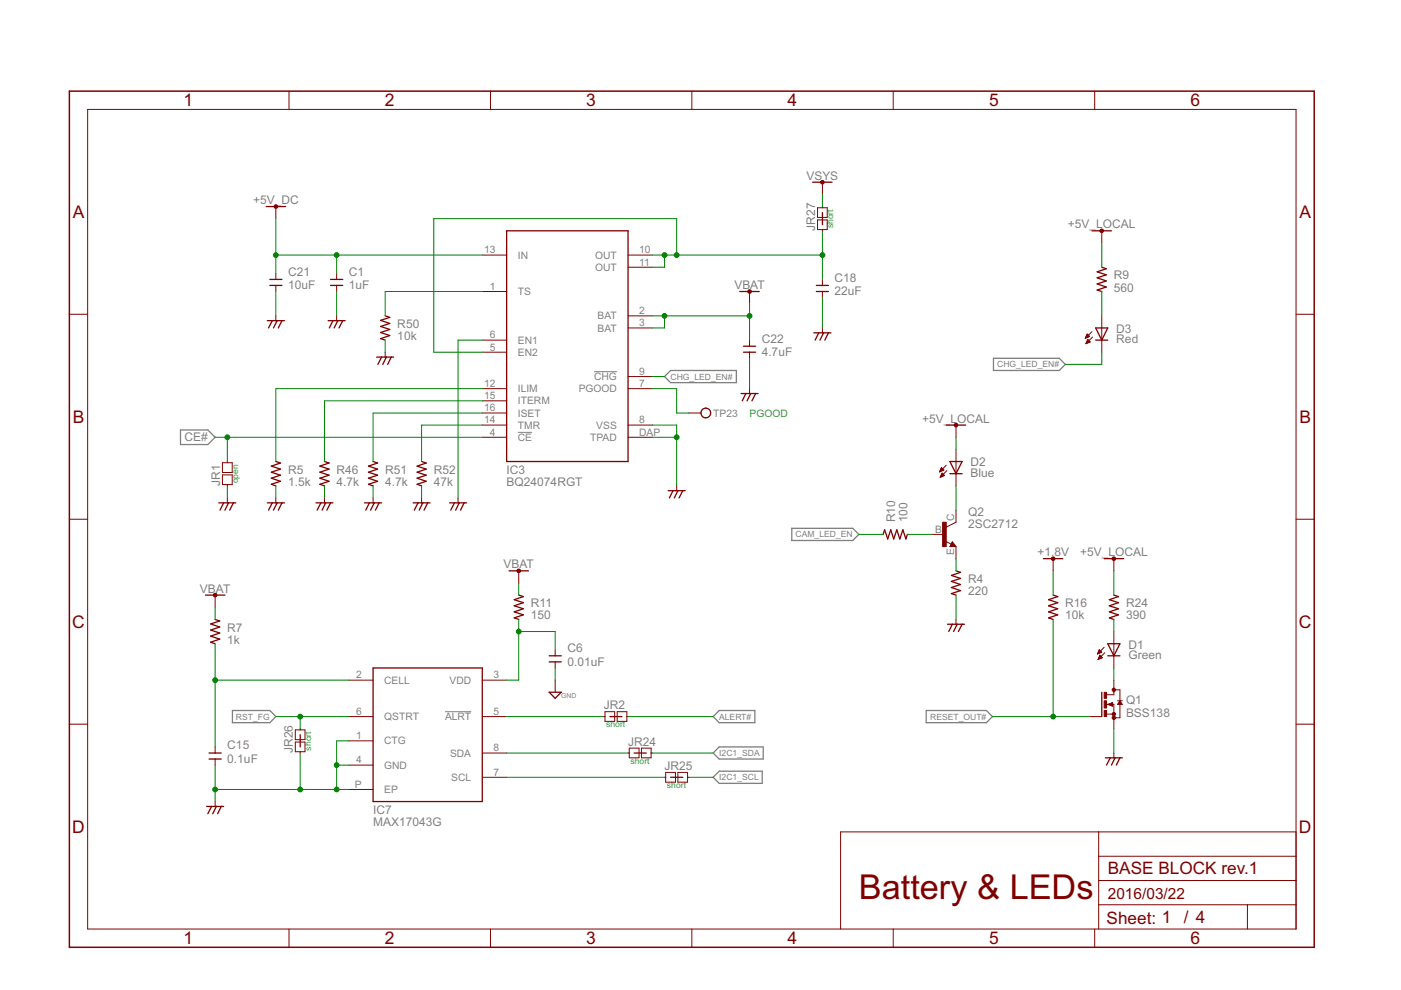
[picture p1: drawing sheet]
<svg xmlns="http://www.w3.org/2000/svg" width="297mm" height="210mm" viewBox="0 0 297 210" stroke-linecap="round" stroke-linejoin="round" font-family="sans-serif">
<path d="M126 78.8h4.8M109.8 91.7h3M94.4 150.9h5.5" fill="none" stroke="#808080" stroke-width=".21"/>
<path d="M140.9 79.8l1.3-1.3h13.9v2.6h-13.9zM210.6 76h14l1.3 1.3-1.3 1.2h-14zM38.3 91.2h5.8l1.5 1.5-1.5 1.6h-5.8zM167.9 112h12.9l1.3 1.3-1.3 1.3h-12.9zM49.3 150.6h7.9l1.3 1.3-1.3 1.3h-7.9zM151.2 151.9l1.3-1.3h7.5v2.6h-7.5zM151.2 159.7l1.3-1.3h9.3v2.5h-9.3zM196.4 150.6h12.7l1.3 1.3-1.3 1.3h-12.7zM151.2 164.8l1.3-1.3h9.1v2.6h-9.1z" fill="none" stroke="#808080" stroke-width=".28"/>
<g fill="none" stroke="#800000" stroke-width=".21">
<path d="M61.3 19.3v3.9M104 19.3v3.9M146.7 19.3v3.9M189.4 19.3v3.9M232.1 19.3v3.9M18.6 23.2h256.2v173.8h-256.2zM174.4 38.6v2.6M58.5 43.8v2.6M58.5 58v1.2M71.4 58v1.2M102.3 54.1h5.1M133.2 54.1h5.1"/>
<path d="M133.2 56.7h5.1M173.3 44h2.1v2.1h-2.1zM173.3 46.6h2.1v2.1h-2.1zM174.4 43.8v.2M174.4 48.7v.2M174.4 59.2v1.3M233.6 48.9v2.6M14.7 66.6h3.9M58.5 60.5v1.3M58.5 67v1M71.4 60.5v1.3M71.4 67v1"/>
<path d="M81.7 74.7v1M102.3 72.1h5.1M102.3 74.7h5.1M102.3 61.8h5.1M133.2 79.8h5.1M133.2 67h5.1M133.2 69.5h5.1M158.9 61.8v2.6M158.9 72.1v1.3M158.9 74.7v1.3M174.4 61.8v1.3M174.4 69.5v1.1"/>
<path d="M230.1 71.7h.1M230.2 71.5h.3M230.2 71.4h.6M230.3 71.3h.7M230.3 72.8h.2M230.3 71.2h.6M230.3 72.7h.5M230.4 71.1h.3M230.4 72.5h.7M230.4 70.9h.2M230.4 72.4h.7M230.5 72.3h.4"/>
<path d="M230.5 70.8l.5 .5-.9 .4zM230.5 72.2h.3M230.6 72.1h.1M230.6 72l.5 .5-.9 .4zM231.5 70.3l-1.4 1.4M231.6 71.5l-1.4 1.4M233.6 67v7.7M274.8 66.6h3.8M47.2 98.1h2v2.1h-2zM48.2 97.9v.2M102.3 92.7h5.1M102.3 82.4h5.1"/>
<path d="M102.3 87.6h5.1M102.3 85h5.1M102.3 90.1h5.1M133.2 92.7h5.1M133.2 82.4h5.1M133.2 90.1h5.1M146 87.6h2.6M158.9 82.4v1M199.3 99.9h.2M199.3 99.8h.5M199.4 99.7h.7M199.4 99.5h.6"/>
<path d="M199.5 99.4h.4M199.5 99.3h.2M199.6 99.2h.1M200.1 99.7l-.5-.6-.4 1M200.1 99.7l-.9 .4M200.6 98.6l-1.4 1.5M200.8 99.8l-1.5 1.4M202.7 90.1v2.6M202.7 95.3v7.7M14.7 110.1h3.9M47.2 100.7h2v2h-2zM48.2 102.7v.3"/>
<path d="M48.2 105.6v1M58.5 105.6v1M68.8 105.6v1M79.1 105.6v1M89.4 105.6v1M97.1 105.6v1M143.5 103v1M197.5 113.3h2.6M199.2 100h.1M199.4 101.1h.1M199.4 101h.4M199.5 100.9h.6"/>
<path d="M199.5 100.8h.7M199.6 100.6h.5M199.6 100.5h.3M199.7 100.4h.1M199.7 100.3l.5 .5-.9 .4zM200.4 114.7l1.3 .7M201.9 114.9l.8 1h-1.3zM202.7 108.2v2.5l-2.1 1.1M202.7 115.9v2.5M223.3 118.4v2.6M236.2 118.4v2.6M274.8 110.1h3.8"/>
<path d="M45.6 126.2v2.6M110 121v2.6M117.7 137.8v1.2M202.7 131.3v1.1M232.7 138.6h.2M232.8 138.5h.4M232.8 138.3h.7M232.8 139.8h.1M232.9 139.7h.3M232.9 138.2h.6M232.9 138.1h.5M232.9 139.6h.6"/>
<path d="M233 139.4h.7M233 137.9h.3M233 137.8h.1M233 139.3h.6M233.1 137.8l.5 .5-.9 .4zM233.1 139.2h.3M233.2 139h.1M233.2 138.9l-.4 .9M233.2 138.9l.5 .5-.9 .4M233.2 138.9h.1M234.1 137.2l-1.4 1.5M234.2 138.4l-1.4 1.4"/>
<path d="M236.2 133.9v7.7M14.7 153.5h3.9M45.6 158.4v1.3M62.6 154.7h2.1v2.1h-2.1zM62.6 157.3h2.1v2.1h-2.1zM63.6 154.5v.2M63.6 159.4v.3M73.9 151.9h5.2M73.9 144.2h5.2M73.9 157.1h5.2M102.3 151.9h5.1M102.3 144.2h5.1"/>
<path d="M102.3 159.7h5.1M117.7 140.3v1.3M117.7 144.2v2.6M128 151.9h.3M128.3 150.9h2v2.1h-2zM130.9 150.9h2v2.1h-2zM132.9 151.9h.3M133.2 159.7h.2M133.4 158.6h2.1v2.1h-2.1zM136 158.6h2v2.1h-2zM138 159.7h.3M231 151.9h2.6"/>
<path d="M234.6 149.4h1.6v5.1M234.6 151.4h1.6M234.9 149.4l1-.4v.7zM236.2 144.2v3.1h-1.6M236.2 159.7v1M236.2 146.3h1.2v5.9h-1.2M236.9 148.6h1.1M237.4 148.6l.6 .8h-1.1zM274.8 153.5h3.8M45.6 160.9v1.3M45.6 169.9v1.1M73.9 167.4h5.2"/>
<path d="M73.9 162.2h5.2M102.3 164.8h5.1M140.9 164.8h.2M141.1 163.8h2.1v2h-2.1zM143.7 163.8h2.1v2h-2.1zM145.8 164.8h.2M232.9 176.4v20.6M274.8 176.4h-96.6v20.6M61.3 197v3.9M104 197v3.9M146.7 197v3.9M189.4 197v3.9"/>
<path d="M232.1 197v3.9M232.9 191.8h41.9M232.9 186.7h41.9M232.9 181.5h41.9M264.5 191.8v5.2"/>
</g>
<path d="M14.7 19.3h263.9v181.6h-263.9z" fill="none" stroke="#800000" stroke-width=".32"/>
<g fill="none" stroke="#800000" stroke-width=".28">
<path d="M172.3 38.6h4.1M56.4 43.8h4.2M57.2 59.2h2.6M70.1 59.2h2.6M107.4 48.9h25.8v49h-25.8zM174.4 45.1v2.5M231.5 48.9h4.1M233.6 56.7l.9 .3-1.9 .6 1.9 .7-1.9 .6 1.9 .7-1.9 .6 1.9 .7-1.9 .6 1 .3M56.7 68h3.6M57.2 60.5h2.6M57.7 68l-.8 1.5M58.8 68l-.8 1.5"/>
<path d="M59.8 68l-.8 1.5M69.6 68h3.6M70.1 60.5h2.6M70.6 68l-.8 1.5M71.6 68l-.8 1.5M72.7 68l-.8 1.5M79.9 75.7h3.6M80.9 75.7l-.8 1.6M81.7 67l.9 .3-1.9 .6 1.9 .7-1.9 .6 1.9 .6-1.9 .7 1.9 .6-1.9 .7 1 .3M81.9 75.7l-.7 1.6M83 75.7l-.8 1.6M156.8 61.8h4.2"/>
<path d="M157.6 74.7h2.6M157.6 73.4h2.6M172.6 70.6h3.6M173.1 60.5h2.5M173.1 61.8h2.5M173.6 70.6l-.8 1.5M174.6 70.6l-.8 1.5M175.6 70.6l-.7 1.5M232.3 69.5h2.6l-1.3 2.6zM232.3 72.1h2.6M58.5 97.9l1 .3-2 .6 2 .7-2 .6 2 .7-2 .6 2 .6-2 .7 1 .3M68.8 97.9l1 .3-2 .6 2 .7-2 .6 2 .7-2 .6 2 .6-2 .7 1 .3"/>
<path d="M79.1 97.9l1 .3-2 .6 2 .7-2 .6 2 .7-2 .6 2 .6-2 .7 1 .3M89.4 97.9l1 .3-2 .6 2 .7-2 .6 2 .7-2 .6 2 .6-2 .7 1 .3M157.1 83.4h3.6M158.1 83.4l-.7 1.6M159.2 83.4l-.8 1.6M160.2 83.4l-.8 1.6M200.6 90.1h4.1M201.4 97.9h2.6l-1.3 2.5zM46.4 106.6h3.6M47.4 106.6l-.7 1.6M48.5 106.6l-.8 1.6M49.5 106.6l-.8 1.6"/>
<path d="M56.7 106.6h3.6M57.7 106.6l-.8 1.6M58.8 106.6l-.8 1.6M59.8 106.6l-.8 1.6M67 106.6h3.6M68 106.6l-.8 1.6M69 106.6l-.7 1.6M70.1 106.6l-.8 1.6M77.3 106.6h3.6M78.3 106.6l-.7 1.6M79.4 106.6l-.8 1.6M80.4 106.6l-.8 1.6"/>
<path d="M87.6 106.6h3.6M88.6 106.6l-.8 1.6M89.6 106.6l-.7 1.6M90.7 106.6l-.8 1.6M95.3 106.6h3.6M96.4 106.6l-.8 1.6M97.4 106.6l-.8 1.6M98.4 106.6l-.8 1.6M141.7 104h3.6M142.7 104l-.8 1.6M143.7 104l-.7 1.6M144.8 104l-.8 1.6"/>
<path d="M187.2 113.3l.4-1 .6 2 .6-2 .7 2 .6-2 .7 2 .6-2 .7 2 .3-1M201.4 100.4h2.6M201.9 115.4l.1 .2h-.3l.2-.5 .5 .7h-.7M221.2 118.4h4.1M234.1 118.4h4.1M43.6 126.2h4.1M45.6 131.3l1 .4-1.9 .6 1.9 .6-1.9 .7 1.9 .6-1.9 .7 1.9 .6-1.9 .7 .9 .3M107.9 121h4.2M110 126.2l1 .3-2 .6 2 .7-2 .6 2 .7-2 .6 2 .7-2 .6 1 .3M116.4 139h2.6M200.9 132.4h3.6M201.9 132.4l-.8 1.5"/>
<path d="M202.7 121l.9 .3-1.9 .7 1.9 .6-1.9 .7 1.9 .6-1.9 .7 1.9 .6-1.9 .7 1 .3M202.9 132.4l-.7 1.5M204 132.4l-.8 1.5M223.3 126.2l1 .3-2 .6 2 .7-2 .6 2 .7-2 .6 2 .7-2 .6 1 .3M234.9 139h2.5M234.9 136.5h2.5l-1.2 2.5zM236.2 126.2l.9 .3-1.9 .6 1.9 .7-1.9 .6 1.9 .7-1.9 .6 1.9 .7-1.9 .6 1 .3M44.3 159.7h2.6M63.6 155.8v2.6M79.1 141.6h23.2v28.3h-23.2zM116.4 146.8h2.6l-1.3 1.3zM116.4 140.3h2.6"/>
<path d="M129.3 151.9h2.6M134.5 159.7h2.5M233.6 146.8v5.1M235.1 149.4l.7 .2v-.5l-.5 .3M237.4 148.8l.3 .4h-.5zM43.8 171h3.6M44.3 160.9h2.6M44.9 171l-.8 1.5M45.9 171l-.8 1.5M46.9 171l-.8 1.5M142.2 164.8h2.6M234.4 160.7h3.6"/>
<path d="M235.4 160.7l-.8 1.5M236.4 160.7l-.8 1.5M237.4 160.7l-.7 1.5"/>
<circle cx="149.6" cy="87.6" r="1.03"/>
</g>
<g fill="#800000" stroke="#800000" stroke-width=".21">
<path d="M222.9 118.3a.38 .38 0 0 1 .7-.1 .38 .38 0 0 1-.2 .6 .38 .38 0 0 1-.5-.4l.4-.1 .1 .1v.2l-.5-.2z" fill-rule="evenodd"/>
<path d="M45.4 125.8a.39 .39 0 0 1 .6 .2 .39 .39 0 0 1-.3 .5 .39 .39 0 0 1-.5-.3l.4-.2 .1 .2h-.5z" fill-rule="evenodd"/>
<path d="M109.8 120.7a.39 .39 0 0 1 .5 .2 .39 .39 0 0 1-.2 .5 .39 .39 0 0 1-.5-.4l.4-.1 .1 .2-.5-.1z" fill-rule="evenodd"/>
<path d="M158.6 61.6a.38 .38 0 0 1 .6-.1 .38 .38 0 0 1-.1 .6 .38 .38 0 0 1-.6-.3l.4-.1 .1 .1v.1l-.5-.1z" fill-rule="evenodd"/>
<path d="M174 38.4a.39 .39 0 0 1 .7 0 .39 .39 0 0 1-.2 .6 .39 .39 0 0 1-.5-.4l.4-.1 .1 .2-.5-.1z" fill-rule="evenodd"/>
<path d="M58.3 43.5a.39 .39 0 0 1 .6 .2 .39 .39 0 0 1-.3 .5 .39 .39 0 0 1-.5-.4l.4-.1 .1 .2-.5-.1z" fill-rule="evenodd"/>
<path d="M202.4 89.9a.38 .38 0 0 1 .6 0 .38 .38 0 0 1-.2 .6 .38 .38 0 0 1-.5-.4l.4-.1 .1 .1v.2l-.5-.2z" fill-rule="evenodd"/>
<path d="M233.4 48.6a.39 .39 0 0 1 .5 .2 .39 .39 0 0 1-.2 .5 .39 .39 0 0 1-.5-.4l.4-.1 .1 .2-.5-.1z" fill-rule="evenodd"/>
<path d="M235.8 118.3a.38 .38 0 0 1 .6-.1 .38 .38 0 0 1-.1 .6 .38 .38 0 0 1-.5-.4l.4-.1 .1 .1-.1 .2-.4-.2z" fill-rule="evenodd"/>
<circle cx="236.2" cy="152.2" r=".36"/>
<circle cx="236.2" cy="151.4" r=".36"/>
<circle cx="236.2" cy="146.3" r=".36"/>
</g>
<g fill="#800000" stroke="#800000" stroke-width=".21">
<path d="M234.1 146.8h.5v1.3h-.5z"/>
<path d="M234.1 150.6h.5v1.3h-.5z"/>
<path d="M234.1 148.6h.5v1.5h-.5z"/>
<path d="M199.9 110.7h.7v5.2h-.7z"/>
</g>
<g fill="none" stroke="#008000" stroke-width=".21">
<path d="M58.5 54.1h43.8M58.5 46.4v11.6M71.4 54.1v3.9M138.3 54.1h36.1M140.9 54.1v2.6h-2.6M143.5 54.1v-7.7h-51.5v28.3h10.3M174.4 41.2v2.6M174.4 48.9v10.3M233.6 51.5v5.2M58.5 61.8v5.2M71.4 61.8v5.2M81.7 72.1v2.6"/>
<path d="M102.3 72.1h-5.2v33.5M102.3 61.8h-20.6v5.2M138.3 67h20.6M138.3 79.8h2.6M140.9 67v2.5h-2.6M158.9 64.4v7.7M158.9 76v6.4M174.4 63.1v6.4M233.6 61.8v5.2M233.6 74.7v2.6h-7.7M45.6 92.7h56.7M48.2 92.7v5.2"/>
<path d="M102.3 82.4h-43.8v15.5M102.3 90.1h-12.9v7.8M102.3 85h-33.5v12.9M102.3 87.6h-23.2v10.3M138.3 90.1h5.2v12.9M138.3 82.4h5.2v5.2h2.5M138.3 92.7h5.2M202.7 92.7v2.6M48.2 103v2.6M58.5 103v2.6M68.8 103v2.6M79.1 103v2.6"/>
<path d="M89.4 103v2.6M182.1 113.3h5.1M192.4 113.3h5.1M202.7 103v5.2M202.7 118.4v2.6M45.6 128.8v2.5M45.6 136.5v21.9M110 133.9h7.7v3.9M110 123.6v2.6M110 131.3v12.9h-2.6M202.7 126.2v5.1M223.3 121v5.2"/>
<path d="M223.3 131.3v20.6M236.2 121v5.2M236.2 131.3v2.6M45.6 144.2h28.3M58.5 151.9h15.4M63.6 151.9v2.6M63.6 159.7v7.7M73.9 157.1h-2.5v10.3M107.4 151.9h20.6M107.4 159.7h25.8M117.7 141.6v2.6M133.2 151.9h18"/>
<path d="M138.3 159.7h12.9M210.4 151.9h20.6M236.2 141.6v2.6M236.2 154.5v5.2M45.6 167.4h28.3M45.6 162.2v7.7M71.4 162.2h2.5M107.4 164.8h33.5M146 164.8h5.2"/>
</g>
<g fill="#008000" stroke="#008000" stroke-width=".21">
<circle cx="58.5" cy="54.1" r=".51"/>
<circle cx="71.4" cy="54.1" r=".51"/>
<circle cx="143.5" cy="92.7" r=".51"/>
<circle cx="71.4" cy="167.4" r=".51"/>
<circle cx="45.6" cy="167.4" r=".51"/>
<circle cx="71.4" cy="162.2" r=".51"/>
<circle cx="63.6" cy="167.4" r=".51"/>
<circle cx="140.9" cy="67" r=".51"/>
<circle cx="158.9" cy="67" r=".51"/>
<circle cx="45.6" cy="144.2" r=".51"/>
<circle cx="110" cy="133.9" r=".51"/>
<circle cx="63.6" cy="151.9" r=".51"/>
<circle cx="223.3" cy="151.9" r=".51"/>
<circle cx="48.2" cy="92.7" r=".51"/>
<circle cx="140.9" cy="54.1" r=".51"/>
<circle cx="174.4" cy="54.1" r=".51"/>
<circle cx="143.5" cy="54.1" r=".51"/>
</g>
<text font-size="8.1" fill="#800000" x="182.1" y="190.5">Battery &amp; LEDs</text>
<g font-size="4.1" fill="#800000">
<text x="38.9" y="22.6">1</text>
<text x="81.6" y="22.6">2</text>
<text x="124.3" y="22.6">3</text>
<text x="167" y="22.6">4</text>
<text x="209.7" y="22.6">5</text>
<text x="252.4" y="22.6">6</text>
<text x="15.4" y="46.2">A</text>
<text x="275.5" y="46.2">A</text>
<text x="15.4" y="89.7">B</text>
<text x="275.5" y="89.7">B</text>
<text x="15.3" y="133.1">C</text>
<text x="275.4" y="133.1">C</text>
<text x="15.3" y="176.6">D</text>
<text x="275.4" y="176.6">D</text>
<text x="234.9" y="185.4">BASE BLOCK rev.1</text>
<text x="234.6" y="195.8">Sheet: 1 / 4</text>
<text x="38.9" y="200.2">1</text>
<text x="81.6" y="200.2">2</text>
<text x="124.3" y="200.2">3</text>
<text x="167" y="200.2">4</text>
<text x="209.7" y="200.2">5</text>
<text x="252.4" y="200.2">6</text>
</g>
<text font-size="3.6" fill="#800000" x="234.9" y="190.5">2016/03/22</text>
<g font-size="2.8" fill="#808080">
<text x="171" y="38.1">VSYS</text>
<text x="53.6" y="43.3">+5V_DC</text>
<text x="172.8" y="48.9" transform="rotate(-90 172.8 48.9)">JR27</text>
<text x="226.4" y="48.4">+5V_LOCAL</text>
<text x="61.1" y="58.5">C21</text>
<text x="73.9" y="58.5">C1</text>
<text x="176.9" y="59.8">C18</text>
<text x="236.2" y="59.2">R9</text>
<text x="61.1" y="61.3">10uF</text>
<text x="73.9" y="61.3">1uF</text>
<text x="155.7" y="61.3">VBAT</text>
<text x="176.9" y="62.6">22uF</text>
<text x="236.2" y="61.8">560</text>
<text x="84.2" y="69.5">R50</text>
<text x="236.7" y="70.6">D3</text>
<text x="84.2" y="72.1">10k</text>
<text x="161.5" y="75.5">4.7uF</text>
<text x="161.5" y="72.6">C22</text>
<text x="236.7" y="72.8">Red</text>
<text x="195.5" y="89.6">+5V_LOCAL</text>
<text x="39.1" y="93.6">CE#</text>
<text x="61.1" y="100.4">R5</text>
<text x="71.4" y="100.4">R46</text>
<text x="81.7" y="100.4">R51</text>
<text x="92" y="100.4">R52</text>
<text x="107.4" y="100.4">IC3</text>
<text x="205.8" y="101.1">Blue</text>
<text x="205.8" y="98.9">D2</text>
<text x="46.6" y="103" transform="rotate(-90 46.6 103)">JR1</text>
<text x="61.1" y="103">1.5k</text>
<text x="71.4" y="103">4.7k</text>
<text x="81.7" y="103">4.7k</text>
<text x="92" y="103">47k</text>
<text x="107.4" y="103">BQ24074RGT</text>
<text x="189.8" y="110.7" transform="rotate(-90 189.8 110.7)">R10</text>
<text x="192.4" y="110.7" transform="rotate(-90 192.4 110.7)">100</text>
<text x="205.3" y="112">2SC2712</text>
<text x="205.3" y="109.4">Q2</text>
<text x="219.9" y="117.9">+1.8V</text>
<text x="229" y="117.9">+5V_LOCAL</text>
<text x="42.4" y="125.7">VBAT</text>
<text x="106.8" y="120.5">VBAT</text>
<text x="205.3" y="123.6">R4</text>
<text x="112.6" y="131.3">150</text>
<text x="112.6" y="128.8">R11</text>
<text x="205.3" y="126.2">220</text>
<text x="225.9" y="131.3">10k</text>
<text x="225.9" y="128.8">R16</text>
<text x="238.7" y="131.3">390</text>
<text x="238.7" y="128.8">R24</text>
<text x="48.2" y="136.5">1k</text>
<text x="48.2" y="133.9">R7</text>
<text x="239.3" y="137.5">D1</text>
<text x="120.3" y="141.1">0.01uF</text>
<text x="120.3" y="138.3">C6</text>
<text x="239.3" y="139.7">Green</text>
<text x="238.7" y="149.4">Q1</text>
<text x="128" y="150.4">JR2</text>
<text x="238.7" y="151.9">BSS138</text>
<text x="48.2" y="161.7">0.1uF</text>
<text x="48.2" y="158.9">C15</text>
<text x="62.1" y="159.7" transform="rotate(-90 62.1 159.7)">JR26</text>
<text x="133.2" y="158.1">JR24</text>
<text x="140.9" y="163.3">JR25</text>
<text x="79.1" y="172.5">IC7</text>
<text x="79.1" y="175.1">MAX17043G</text>
</g>
<g font-size="2.4" fill="#808080">
<text x="102.6" y="53.7">13</text>
<text x="135.5" y="53.7">10</text>
<text x="109.8" y="54.9">IN</text>
<text x="126.2" y="54.9">OUT</text>
<text x="126.2" y="57.4">OUT</text>
<text x="135.5" y="56.3">11</text>
<text x="103.8" y="61.5">1</text>
<text x="109.8" y="62.6">TS</text>
<text x="103.8" y="71.8">6</text>
<text x="126.7" y="67.7">BAT</text>
<text x="126.7" y="70.3">BAT</text>
<text x="135.5" y="66.6">2</text>
<text x="135.5" y="69.2">3</text>
<text x="103.8" y="74.3">5</text>
<text x="109.8" y="72.9">EN1</text>
<text x="109.8" y="75.5">EN2</text>
<text x="102.6" y="82">12</text>
<text x="109.8" y="83.2">ILIM</text>
<text x="122.7" y="83.2">PGOOD</text>
<text x="126" y="80.6">CHG</text>
<text x="135.5" y="79.5">9</text>
<text x="135.5" y="82">7</text>
<text x="102.6" y="87.2">16</text>
<text x="102.6" y="84.6">15</text>
<text x="102.6" y="89.8">14</text>
<text x="109.8" y="88.3">ISET</text>
<text x="109.8" y="85.8">ITERM</text>
<text x="135.5" y="89.8">8</text>
<text x="151.2" y="88.3">TP23</text>
<text x="103.8" y="92.3">4</text>
<text x="109.8" y="93.5">CE</text>
<text x="109.8" y="90.9">TMR</text>
<text x="125.1" y="93.5">TPAD</text>
<text x="126.4" y="90.9">VSS</text>
<text x="135.5" y="92.3">DAP</text>
<text x="198.3" y="112.9">B</text>
<text x="202.3" y="110.4" transform="rotate(-90 202.3 110.4)">C</text>
<text x="202.3" y="117.7" transform="rotate(-90 202.3 117.7)">E</text>
<text x="75.5" y="143.8">2</text>
<text x="104.6" y="143.8">3</text>
<text x="81.5" y="145">CELL</text>
<text x="95.3" y="145">VDD</text>
<text x="75.5" y="151.6">6</text>
<text x="81.5" y="152.7">QSTRT</text>
<text x="94.4" y="152.7">ALRT</text>
<text x="104.6" y="151.6">5</text>
<text x="75.5" y="156.7">1</text>
<text x="75.5" y="161.9">4</text>
<text x="81.5" y="157.8">CTG</text>
<text x="95.4" y="160.4">SDA</text>
<text x="104.6" y="159.3">8</text>
<text x="75.3" y="167">P</text>
<text x="81.5" y="163">GND</text>
<text x="95.7" y="165.6">SCL</text>
<text x="104.6" y="164.4">7</text>
<text x="81.5" y="168.1">EP</text>
</g>
<text font-size="2.4" fill="#008080" x="158.9" y="88.3">PGOOD</text>
<g font-size="2" fill="#008080">
<text x="176.7" y="48.4" transform="rotate(-90 176.7 48.4)">short</text>
<text x="50.5" y="102.5" transform="rotate(-90 50.5 102.5)">open</text>
<text x="128.5" y="154.2">short</text>
<text x="66" y="159.1" transform="rotate(-90 66 159.1)">short</text>
<text x="133.7" y="162">short</text>
<text x="141.4" y="167.1">short</text>
</g>
<g font-size="2" fill="#808080">
<text x="211.4" y="77.9">CHG_LED_EN#</text>
<text x="142.2" y="80.5">CHG_LED_EN#</text>
<text x="168.7" y="114">CAM_LED_EN</text>
<text x="50" y="152.6">RST_FG</text>
<text x="152.5" y="152.6">ALERT#</text>
<text x="197.2" y="152.6">RESET_OUT#</text>
<text x="152.5" y="160.3">I2C1_SDA</text>
<text x="152.5" y="165.4">I2C1_SCL</text>
</g>
<text font-size="1.6" fill="#808080" x="119" y="148.1">GND</text>
</svg>
